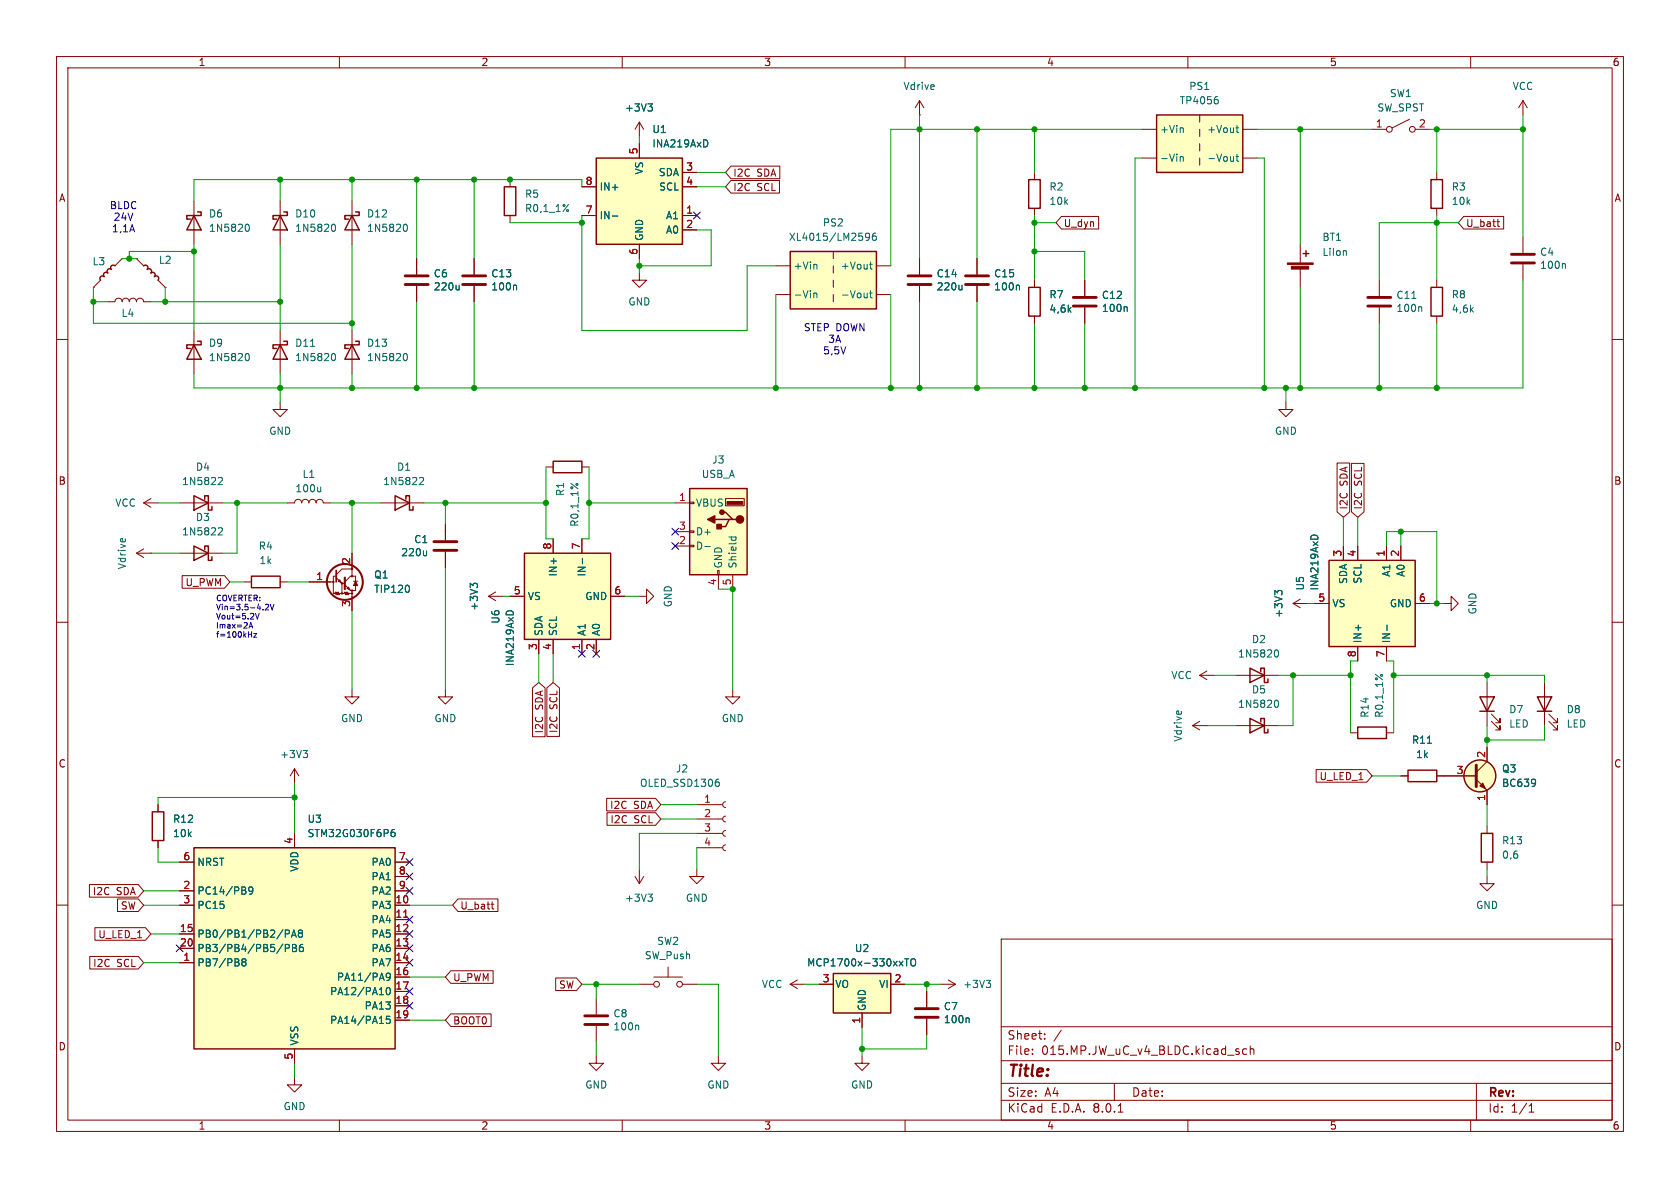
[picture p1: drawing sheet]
<svg xmlns="http://www.w3.org/2000/svg" width="297mm" height="210mm" viewBox="0 0 297 210" stroke-linecap="round" stroke-linejoin="round" font-family="sans-serif">
<g fill="none" stroke="#840000" stroke-width=".18">
<path d="M10 10h277v190h-277zM12 12h273v186h-273zM60 10v2M110 10v2M160 10v2M210 10v2M260 10v2M269.2 17.8l-.7 1.3M269.2 17.8v2.5M269.2 17.8l.8 1.3M242.6 22.9h2.5M249.2 21.1l-3.1 1.5"/>
<path d="M250.2 22.9h2.5M254 30.5v1.3M254 36.8v1.3M10 60h2M83.8 45.7v2.8M83.8 50.5v2.8M229.9 43.2v3.3M229.9 47.5v3.3M285 60h2M10 110h2M212.1 119.4l1.3 .7M212.1 119.4h2.5"/>
<path d="M213.4 118.6l-1.3 .8M218.4 119.4h7.7M285 110h2M255.3 137.2h5.7M261 137.8l1.9 1.9v2.5M262.9 132.1v2.5l-1.9 1.9M10 160h2M262.9 146.1v1.2M262.9 152.4v1.3M285 160h2M177 166h108v32h-108zM60 198v2"/>
<path d="M110 198v2M160 198v2M177 194.5h108M177 191.5h108M177 187.5h108M177 181.5h108M182.5 186.3v.1M182.5 185.5v.1M184.7 183.6v.1M184.7 182.8v.1M187.6 182.1l-1.3 2M197 191.5v3"/>
<path d="M197.7 196.6h.8M210 198v2M220.4 185.5l-.4-.1-.3 .3v.4l.1 .2h.6M221 185.5l.2-.1 .4 .1 .1 .9M221 184.9v1.5M260 198v2M261 191.5v6.5M270.3 196.6h.9M270.3 195.5l.4-.4v1.5"/>
<circle cx="245.6" cy="22.9" r=".51"/>
<circle cx="249.7" cy="22.9" r=".51"/>
</g>
<g fill="none" stroke="#840000" stroke-width=".25">
<path d="M253 31.8h2v5h-2zM230.4 44.8h1M230.9 44.3v1M221 118.1l2.5 1.3-2.5 1.3zM222.9 118.7v-.6h.6v2.6h.7v-.7M261.9 147.3h2v5.1h-2z"/>
<circle cx="261.6" cy="137.2" r="2.82"/>
</g>
<path d="M81.8 50.3h4.1M81.8 48.8h4.1M261 135.3v3.8" fill="none" stroke="#840000" stroke-width=".51"/>
<path d="M91.1 50.4l.2 .2v.7M225.5 114.9h.1a.68 .68 0 0 1 .4 .6 .68 .68 0 0 1-.4 .6h-.1M271.3 137.8l.1 .1a1.07 1.07 0 0 1-.1 1M271.5 138.3l-.2 .2" fill="none" stroke="#006464" stroke-width=".18"/>
<g fill="#840000" stroke="#840000" stroke-width=".18">
<path d="M227.6 46.5h4.6v.2h-4.6z"/>
<path d="M228.3 47.1h3v.5h-3z"/>
<path d="M261.6 138.9l.5-.5 .5 1z"/>
</g>
<circle cx="261.6" cy="137.2" r="2.82" fill="#ffffc2" stroke="#ffffc2" stroke-width=".18"/>
<path d="M204.5 20.3h15.2v10.2h-15.2z" fill="#ffffc2"/>
<path d="M181.9 31.8h2v5h-2zM204.5 20.3h15.2v10.2h-15.2zM20.3 47l-.3-.1h-.2l-.2 .4 .1 .3-.4-.1-.3 .2v.6l-.3-.2-.3 .2-.1 .3 .1 .3-.3-.1-.4 .2 .1 .5M34.3 61l1.3 2.5h-2.6zM34.9 60.3h.7v.7h-2.6v.6h.7M49.5 61l1.3 2.5h-2.5zM50.2 60.3h.6v.7h-2.5v.6h.6M240 128.5h5.1v2.1h-5.1zM248.9 136.1h5.1v2.1h-5.1z" fill="none" stroke="#840000" stroke-width=".25"/>
<g fill="none" stroke="#840000" stroke-width=".18">
<path d="M182.9 30.5v1.3M182.9 36.8v1.3M201.9 27.9h2.6M201.9 22.9h2.6M212.1 20.3v1.3M212.1 22.9v1.2M212.1 25.4v1.3M212.1 27.9v1.3M219.7 27.9h2.5M219.7 22.9h2.5M16.5 50.8h.1M17.8 49.5l-1.3 1.3"/>
<path d="M19 53.3h1.3a.64 .64 0 0 1 .7-.6 .64 .64 0 0 1 .6 .6 .64 .64 0 0 1 .6-.6 .64 .64 0 0 1 .7 .6 .64 .64 0 0 1 .6-.6 .64 .64 0 0 1 .6 .6 .64 .64 0 0 1 .7-.6 .64 .64 0 0 1 .6 .6h1.3M21.6 45.7h.1M21.6 45.7l-1.3 1.3M34.3 58.4v7.6M49.5 58.4v7.6M62.2 97.8v2.7M78.7 92.7v2.8M78.7 97.5v2.8M54.6 102.9h4.2M59.4 102.1l1.1 1h.5M59.4 101.9h-.5v3h.3l.1-.3 .1 .6 .2-.6 .1 .6 .1-.6 .1 .6 .2-.3h.4M59.4 101.6l1.1-1h1.7v1.3h-.2l-1 1"/>
<path d="M59.8 102.7l.3-.2 .2 .5zM60.5 103.1v1.8h.3l.2-.3 .1 .6 .1-.6 .1 .6 .2-.6 .1 .6 .1-.3h.5M61 103.4l1 1h.2v.5M61.3 104l.3-.2 .2 .5zM62.2 104.9v3.1M62.2 101.9h.7v.8M62.5 102.7h.7M62.9 103.5v.9h-.7M210.8 128.3l1.3 .7M210.8 128.3h2.6M212.1 127.5l-1.3 .8M213.4 128.3h.1"/>
<path d="M238.8 129.5h1.2M245.1 129.5h1.3M247.6 137.2h1.3M254 137.2h1.3M262.9 154.9v1.3h1.3l-1.3 1.3-1.3-1.3h1.3"/>
<circle cx="58.9" cy="102.9" r=".13"/>
<circle cx="60.5" cy="103.1" r=".13"/>
<circle cx="60.5" cy="104.9" r=".13"/>
<circle cx="62.2" cy="104.4" r=".13"/>
<circle cx="62.2" cy="100.6" r=".13"/>
<circle cx="62.2" cy="101.9" r=".13"/>
<circle cx="62.2" cy="104.9" r=".13"/>
</g>
<g fill="none" stroke="#006464" stroke-width=".18">
<path d="M215 17.1h.3M215.1 17.6l.3 .2v.3l-.3 .3M208.6 27.7v.8M208.6 27.8l.2-.1h.3l.1 .8M209 22.6l.2 .2v.6M218.5 27.7h.5M218.5 22.6h.5M218.7 22.2v1.1l.3 .1M218.7 27.2v1.1l.3 .2M43.5 62.6l.2-.1a.68 .68 0 0 1 .4 .6 .68 .68 0 0 1-.4 .7l-.2-.1M54.9 61.2h.7M58.8 62.6l.1-.1a.68 .68 0 0 1 .4 .6 .68 .68 0 0 1-.4 .7l-.1-.1"/>
<path d="M75.4 97.4v.8M75.4 98.1l-.2 .1M72.3 103.6l.1 .3-.1 .7M252.3 131.4h.8"/>
</g>
<path d="M76.7 97.3h4.1M76.7 95.8h4.1" fill="none" stroke="#840000" stroke-width=".51"/>
<path d="M59.4 100.8v2.1" fill="none" stroke="#840000" stroke-width=".3"/>
<path d="M61 102.1v2" fill="none" stroke="#840000" stroke-width=".38"/>
<path d="M62.9 102.7l.3 .8h-.7z" fill="#840000" stroke="#840000" stroke-width=".18"/>
<circle cx="61" cy="102.9" r="3.2" fill="none" stroke="#840000" stroke-width=".36"/>
<path d="M105.4 27.9h15.2v15.3h-15.2z" fill="#ffffc2"/>
<path d="M62.2 38.1l1.3 2.5h-2.5zM62.9 37.5h.6v.6h-2.5v.6h.6M105.4 27.9h15.2v15.3h-15.2zM181.9 50.8h2v5.1h-2zM261.6 123.2h2.6l-1.3 2.5zM261.6 125.7h2.6" fill="none" stroke="#840000" stroke-width=".25"/>
<g fill="none" stroke="#840000" stroke-width=".18">
<path d="M62.2 35.6v7.6M102.9 38.1h2.5M102.9 33h2.5M113 21.6v2.5M113 25.4v2.5M113 21.6l-.7 1.3M113 21.6l.8 1.3M120.6 38.1h2.6M120.6 30.5h2.6M120.6 33h2.6M113 43.2v2.5M120.6 40.6h2.6"/>
<path d="M182.9 49.5v1.3M182.9 55.9v1.3M191.8 49.5v2.8M191.8 54.4v2.8M227.3 71.1v1.3h1.3l-1.3 1.3-1.2-1.3h1.2M228.6 106.7l1.3 .7M228.6 106.7h2.5M229.9 105.9l-1.3 .8M262.9 120.7v7.6M263.7 127.5l1.5 1.5v-.7v.7h-.8M263.7 126.2l1.5 1.6v-.8v.8h-.8"/>
</g>
<path d="M114.5 18.4h.8l-.4 .4M115.1 18.8l.2 .3v.3l-.2 .2M71.5 39.7l.1-.1a.68 .68 0 0 1 .4 .7 .68 .68 0 0 1-.4 .6l-.1-.1M108.3 38.2h.9M124.9 24.8l.2 .5-.2 .6M199.1 54.2l.2 .2v.7M225.9 104.8l-.5-.4v.8M225.9 104.6l.2-.2h.3l.2 .2" fill="none" stroke="#006464" stroke-width=".18"/>
<path d="M189.7 54.1h4.1M189.7 52.6h4.1" fill="none" stroke="#840000" stroke-width=".51"/>
<path d="M234.9 99.1h15.3v15.2h-15.3z" fill="#ffffc2"/>
<g fill="none" stroke="#840000" stroke-width=".25">
<path d="M34.3 38.1l1.3 2.5h-2.6zM34.9 37.5h.7v.6h-2.6v.6h.7M49.5 38.1l1.3 2.5h-2.5zM50.2 37.5h.6v.6h-2.5v.6h.6M89.2 33h2v5.1h-2zM25.4 47l.5-.1 .3 .4-.2 .3 .3-.1 .4 .1 .1 .3-.1 .4M26.7 48.3l.5-.1 .2 .3-.1 .4 .3-.1 .3 .1 .2 .3-.2 .3M253 50.8h2v5.1h-2zM62.2 61l1.3 2.5h-2.5zM62.9 60.3h.6v.7h-2.5v.6h.6M34.3 96.5l2.5 1.3-2.5 1.3zM34.3 87.6l2.5 1.3-2.5 1.3z"/>
<path d="M36.2 97.2v-.7h.6v2.6h.7v-.7M36.2 88.3v-.7h.6v2.6h.7v-.7M234.9 99.1h15.3v15.2h-15.3zM44.4 101.9h5.1v2h-5.1zM221 127l2.5 1.3-2.5 1.2zM222.9 127.6v-.6h.6v2.5h.7v-.6M271.8 123.2h2.5l-1.3 2.5zM271.8 125.7h2.5"/>
</g>
<g fill="none" stroke="#840000" stroke-width=".18">
<path d="M34.3 35.6v7.6M49.5 35.6v7.6M90.2 31.8v1.2M90.2 38.1v1.3M24.1 45.7h.1M24.1 45.7l1.3 1.3M27.9 49.5l1.3 1.3M29.2 50.8h.1M62.2 58.4v7.6M73.7 45.7v2.8M73.7 50.5v2.8M113 48.3v1.2h1.3l-1.3 1.3-1.2-1.3h1.2"/>
<path d="M162.6 45.7v2.8M162.6 50.5v2.8M172.7 45.7v2.8M172.7 50.5v2.8M243.8 49.5v2.8M243.8 54.4v2.8M254 49.5v1.3M254 55.9v1.3M269.2 41.9v2.8M269.2 46.7v2.8M49.5 71.1v1.3h1.3l-1.3 1.3-1.2-1.3h1.2M24.1 97.8h2.6"/>
<path d="M24.1 97.8l1.3 .8M25.4 88.9l1.3 .8M25.4 88.9h2.5M25.4 97l-1.3 .8M26.7 97.8h.1M26.7 88.1l-1.3 .8M31.7 97.8h7.7M31.7 88.9h7.7M50.8 88.9h1.3a.64 .64 0 0 1 .6-.6 .64 .64 0 0 1 .6 .6 .64 .64 0 0 1 .7-.6 .64 .64 0 0 1 .6 .6 .64 .64 0 0 1 .6-.6 .64 .64 0 0 1 .7 .6 .64 .64 0 0 1 .6-.6 .64 .64 0 0 1 .6 .6h1.3M237.5 96.5v2.6M240 96.5v2.6M245.1 96.5v2.6"/>
<path d="M247.6 96.5v2.6M43.2 102.9h1.2M49.5 102.9h1.3M232.4 106.7h2.5M240 114.3v2.5M245.1 114.3v2.5M250.2 106.7h2.5M255.3 106.7h1.2v-1.3l1.3 1.3-1.3 1.3v-1.3M218.4 128.3h7.7M273 120.7v7.6M273.8 127.5l1.5 1.5v-.7v.7h-.7M273.8 126.2l1.5 1.6v-.8v.8h-.7"/>
<path d="M52.1 190.5v1.3h1.2l-1.2 1.2-1.3-1.2h1.3"/>
</g>
<g fill="none" stroke="#006464" stroke-width=".18">
<path d="M43.5 39.7l.2-.1a.68 .68 0 0 1 .4 .7 .68 .68 0 0 1-.4 .6l-.2-.1M58.8 39.7l.1-.1a.68 .68 0 0 1 .4 .7 .68 .68 0 0 1-.4 .6l-.1-.1M81.2 50.4v.9M81.2 51.1l-.2 .2M170.1 50.4v.9M170.1 51.1l-.2 .2M180 50.4l.2 .2v.7M249.6 52.8h.7M251.2 54.2l.1 .2v.7M276.6 46.6l.1 .2v.6M71.5 62.6l.1-.1a.68 .68 0 0 1 .4 .6 .68 .68 0 0 1-.4 .7l-.1-.1M38.8 93.3h.4l.1 .4-.8 .9h.8"/>
<path d="M38.8 84.4l.4 .1 .1 .3-.8 .9h.8M56.7 86.1v.8M56.7 86.8l-.2 .1M231.8 94.8l.5-.2 .6 .2M245.2 110.5v1M225.5 123.8h.1a.68 .68 0 0 1 .4 .6 .68 .68 0 0 1-.4 .6h-.1"/>
</g>
<path d="M71.6 50.3h4.1M71.6 48.8h4.1M160.5 50.3h4.1M160.5 48.8h4.1M170.7 50.3h4.1M170.7 48.8h4.1M241.8 54.1h4.1M241.8 52.6h4.1M267.2 46.5h4.1M267.2 45h4.1" fill="none" stroke="#840000" stroke-width=".51"/>
<path d="M139.7 44.5h15.2v10.1h-15.2z" fill="#ffffc2"/>
<path d="M139.7 44.5h15.2v10.1h-15.2z" fill="none" stroke="#840000" stroke-width=".25"/>
<path d="M162.6 17.8l-.8 1.3M162.6 17.8v2.5M162.6 17.8l.7 1.3M162.6 20.3h.1M137.2 52.1h2.5M137.2 47h2.5M147.3 44.5v1.2M147.3 47v1.3M147.3 49.5v1.3M147.3 52.1v1.2M154.9 52.1h2.6M154.9 47h2.6" fill="none" stroke="#840000" stroke-width=".18"/>
<path d="M143.9 51.8v.8M143.9 51.9l.2-.1 .3 .1v.7M144.2 46.7l.2 .2v.7M153.7 51.8h.5M153.7 46.7h.5M153.7 41.8l-.2 .2-.4-.1-.1-.1 .1-.5 .4-.1 .2 .1a.84 .84 0 0 1-.3 1.2h-.3M153.9 46.3v1.1l.3 .2M153.9 51.4v1.1l.3 .1M154.8 41.2l-.3 .1a.86 .86 0 0 0 0 1.2l.4-.1v-.5l-.2-.2-.4 .1-.1 .1" fill="none" stroke="#006464" stroke-width=".18"/>
<path d="M34.3 149.9h35.5v35.5h-35.5z" fill="#ffffc2"/>
<path d="M26.9 143.5h2.1v5.1h-2.1zM34.3 149.9h35.5v35.5h-35.5z" fill="none" stroke="#840000" stroke-width=".25"/>
<g fill="none" stroke="#840000" stroke-width=".18">
<path d="M52.1 135.9v2.5M52.1 135.9l-.8 1.3M52.1 135.9l.7 1.3M27.9 142.2v1.3M27.9 148.6v1.3M31.7 157.5h2.6M31.7 152.4h2.6M52.1 147.3v2.6M69.8 157.5h2.6M69.8 152.4h2.6M69.8 154.9h2.6M31.7 170.2h2.6"/>
<path d="M31.7 160h2.6M31.7 165.1h2.6M31.7 167.6h2.6M69.8 170.2h2.6M69.8 160h2.6M69.8 162.6h2.6M69.8 165.1h2.6M69.8 167.6h2.6M69.8 172.7h2.6M69.8 175.3h2.6M69.8 177.8h2.6M105.4 176.5v2.8"/>
<path d="M139.7 174h2.5M139.7 174l1.3 .8M141 173.2l-1.3 .8M163.8 175.3v2.8M166.4 174h2.5M167.6 173.2l1.3 .8M168.9 174l-1.3 .8M52.1 185.4v2.6M69.8 180.3h2.6M105.4 186.7v1.3h1.3l-1.3 1.2-1.3-1.2h1.3M105.4 181.4v2.8M127 186.7v1.3h1.3l-1.3 1.2-1.3-1.2h1.3"/>
<path d="M152.4 186.7v1.3h1.3l-1.3 1.2-1.3-1.2h1.3M163.8 180.1v2.8"/>
</g>
<g fill="none" stroke="#006464" stroke-width=".18">
<path d="M53.6 132.7h.8l-.5 .4M54.1 133.1l.3 .3v.3l-.3 .2M44.7 157.3l-.2 .3-.4-.1-.1-.2 .1-.4 .4-.1 .1 .1a.84 .84 0 0 1-.3 1.2h-.2M69.7 146.6l-.3 .1a.85 .85 0 0 0 0 1.2l.4-.1 .1-.4-.3-.3-.3 .1-.2 .2M43 170l-.2-.2 .2-.3h.2l.3 .2-.3 .3M43 170l-.2 .3v.3l.2 .2 .4-.1 .1-.2v-.2l-.3-.3M43 170h.2M50.4 165.1l.6-.1 .2-.2-.1-.3-.7-.1v1.3M50.4 167.6h.6l.2-.2-.1-.3-.7-.2v1.3M51.5 165.7l.5-1.3 .4 1.3M51.7 165.3h.6M51.7 166.9h.4l.3 .3-.3 .4 .3 .1v.3l-.2 .2h-.5z"/>
<path d="M51.7 167.6h.4M53 165l-.3-.3 .3-.3h.2l.3 .3-.3 .3M53 165l-.3 .2 .1 .4 .2 .1 .3-.1 .2-.2-.1-.3-.2-.1M53 165h.2M53.5 166.9l-.3 .1a.86 .86 0 0 0 0 1.2l.4-.1v-.4l-.2-.3-.4 .1-.1 .2M68.4 174.7l.2-.1a.68 .68 0 0 1 .4 .6 .68 .68 0 0 1-.4 .6l-.2-.1-.1-.3zM68.9 179.6h-.6v.7l.2-.2 .4 .1 .1 .2-.1 .4-.1 .1-.5-.1M69 172.6l-.2 .2h-.4l-.1-.2 .1-.5 .4-.1 .1 .2a.84 .84 0 0 1-.3 1.1h-.2M171.2 179.9l.1 .2v.7M174.3 173.3h.8l-.4 .5M174.9 173.8l.2 .2v.3l-.2 .3M112.7 181.2l.2 .2v.7"/>
</g>
<path d="M71.4 162.1h.7" fill="none" stroke="#a90000" stroke-width=".18"/>
<path d="M103.4 179.6h4M161.8 179.8h4.1M161.8 178.3h4.1M103.4 181.1h4" fill="none" stroke="#840000" stroke-width=".51"/>
<path d="M147.3 172.1h10.2v7h-10.2z" fill="#ffffc2"/>
<path d="M97.8 81.5h5.1v2.1h-5.1zM147.3 172.1h10.2v7h-10.2z" fill="none" stroke="#840000" stroke-width=".25"/>
<g fill="none" stroke="#840000" stroke-width=".18">
<path d="M96.5 82.6h1.3M102.9 82.6h1.2M113 105.4h1.3v1.3l1.3-1.3-1.3-1.3v1.3M129.5 121.9v1.3h1.3l-1.3 1.3-1.2-1.3h1.2M112.3 154.9l.7 1.3M113 153.7v2.5M113.8 154.9l-.8 1.3M123.2 153.7v1.2h1.3l-1.3 1.3-1.3-1.3h1.3M123.2 149.9h4.6M123.2 147.3h4.6M123.2 144.8h4.6M123.2 142.2h4.6"/>
<path d="M128.3 149.4l-.4 .1-.1 .4 .1 .3 .4 .2M128.3 146.8l-.4 .2-.1 .3 .1 .4 .4 .1M128.3 144.3l-.4 .1-.1 .4 .1 .3 .4 .2M128.3 141.7l-.4 .2-.1 .3 .1 .4 .4 .1M113 174h2.6M115.6 172.7h5M118.1 170.9v1.8M120.6 174h2.6M144.8 174h2.5M152.4 179.1v2.5M157.5 174h2.5"/>
<circle cx="116.1" cy="174" r=".51"/>
<circle cx="120.1" cy="174" r=".51"/>
</g>
<path d="M126.8 137.7h.3M126.9 138.2l.3 .3v.3l-.3 .2M114.5 158.1h.8l-.4 .4M115.1 158.5l.2 .3v.3l-.2 .2M159.9 169.5h.8M160.3 169.5v1.3M161.2 169.5h.1a.43 .43 0 0 1 .6 .4v.4a.42 .42 0 0 1-.5 .5 .42 .42 0 0 1-.4-.5v-.4z" fill="none" stroke="#006464" stroke-width=".18"/>
<path d="M121.9 86.4h10.2v15.2h-10.2z" fill="#ffffc2"/>
<path d="M121.9 86.4h10.2v15.2h-10.2zM126.4 91.8h2.5M127.6 90.6h.7l1.2 1.2h.7M129.5 91.8h-.6l-.6 1.3h-1.3" fill="none" stroke="#840000" stroke-width=".25"/>
<g fill="#840000" stroke="#840000" stroke-width=".25">
<path d="M125.1 91.8l1.3-.6v1.3z"/>
<path d="M126.7 92.7h.8v.8h-.8z"/>
<circle cx="130.8" cy="91.8" r=".63"/>
<circle cx="127.6" cy="90.6" r=".38"/>
</g>
<path d="M128.5 88.6h2.8v.6h-2.8z" fill="#840000" stroke="#840000" stroke-width=".18"/>
<path d="M119.4 88.9h2.5M119.4 96.5h2.5M119.4 94h2.5M121.9 96.4h.8v.2h-.8zM121.9 93.9h.8v.2h-.8zM121.9 88.8h.8v.2h-.8zM128.3 88.1h3.3v1.3h-3.3zM126.9 100.8h.2v.8h-.2zM127 101.6v2.5M129.5 101.6v2.5" fill="none" stroke="#840000" stroke-width=".18"/>
<path d="M124.6 96.6h1M128.8 94.9h1.3M129.3 94.9v.4M130.1 94.9v.4" fill="none" stroke="#006464" stroke-width=".18"/>
<path d="M92.7 97.8h15.2v15.2h-15.2z" fill="#ffffc2"/>
<path d="M69.8 87.6l2.6 1.3-2.6 1.3zM71.8 88.3v-.7h.6v2.6h.6v-.7M92.7 97.8h15.2v15.2h-15.2z" fill="none" stroke="#840000" stroke-width=".25"/>
<g fill="none" stroke="#840000" stroke-width=".18">
<path d="M102.9 38.1h2.5M102.9 33h2.5M113 25.4v2.5M120.6 38.1h2.6M120.6 30.5h2.6M120.6 33h2.6M129.2 29.4h8.7v2.2h-8.7l-.9-1.1zM129.2 31.9h8.6v2.2h-8.6l-.9-1.1zM187.6 38.3h6.6v2.2h-6.6l-.9-1.1zM258.8 38.3h7v2.2h-7l-1-1.1zM264.6 39.2h.5M264.9 40h.2"/>
<path d="M73.7 45.7v2.8M73.7 50.5v2.8M83.8 45.7v2.8M83.8 50.5v2.8M113 43.2v2.5M120.6 40.6h2.6M162.6 45.7v2.8M162.6 50.5v2.8M172.7 45.7v2.8M172.7 50.5v2.8M182.9 49.5v1.3M182.9 55.9v1.3"/>
<path d="M191.8 49.5v2.8M191.8 54.4v2.8M62.2 97.8v2.7M67.3 88.9h7.6M78.7 92.7v2.8M78.7 97.5v2.8M97.8 95.3v2.5M102.9 95.3v2.5M236.4 81.9h2.2v8.6l-1.1 .9-1.1-.9zM237.5 96.5v2.6M238.9 81.9h2.2v8.6l-1.1 .9-1.1-.9zM240 96.5v2.6"/>
<path d="M245.1 96.5v2.6M247.6 96.5v2.6M32.2 101.8h7.5l.9 1.1-.9 1.1h-7.5zM54.6 102.9h3.8M62.2 105.4v2.6M86.4 105.4h2.5M86.4 105.4l1.2 .8M87.6 104.6l-1.2 .8M90.2 105.4h2.5M95.2 113v2.6M97.8 113v2.6M102.9 113v2.6"/>
<path d="M105.4 113v2.6M107.9 105.4h2.6M232.4 106.7h2.5M240 114.3v2.5M245.1 114.3v2.5M250.2 106.7h2.5M62.2 121.9v1.3h1.3l-1.3 1.3-1.2-1.3h1.2M78.7 121.9v1.3h1.3l-1.3 1.3-1.2-1.3h1.2M94.1 121.6l1.1-.9 1.2 .9v8.6h-2.3zM96.7 121.6l1.1-.9 1.1 .9v8.6h-2.2zM232.7 136h8.9l1 1.2-1 1.1h-8.9zM247.6 137.2h1.3"/>
<path d="M254 137.2h7M262.9 132.1v2.5M262.9 139.7v2.5M15.8 156.4h8.6l1 1.1-1 1.1h-8.6zM20.8 158.9h3.6l1 1.1-1 1.1h-3.6zM27.9 142.2v1.3M27.9 148.6v1.3M31.7 157.5h2.6M31.7 152.4h2.6M52.1 147.3v2.6M69.8 157.5h2.6M69.8 152.4h2.6"/>
<path d="M69.8 154.9h2.6M81 158.9h7v2.2h-7l-1-1.1zM86.8 159.8h.5M107.3 141.1h8.6l.9 1.1-.9 1.2h-8.6zM107.3 143.7h8.6l.9 1.1-.9 1.1h-8.6zM15.9 169.1h8.5l1 1.1-1 1.1h-8.5zM16.8 164h8.9l1 1.1-1 1.1h-8.9zM31.7 170.2h2.6M31.7 160h2.6M31.7 165.1h2.6M31.7 167.6h2.6M69.8 170.2h2.6"/>
<path d="M69.8 160h2.6M69.8 162.6h2.6M69.8 165.1h2.6M69.8 167.6h2.6M69.8 172.7h2.6M69.8 175.3h2.6M69.8 177.8h2.6M79.7 179.2h7.1v2.3h-7.1l-1-1.2zM79.7 171.6h7.5v2.2h-7.5l-1-1.1zM87.1 160.6l.2 .1M98.2 172.9h3.7l1 1.1-1 1.1h-3.7zM144.8 174h2.5"/>
<path d="M152.4 179.1v2.5M157.5 174h2.5M163.8 175.3v2.8M52.1 185.4v2.6M69.8 180.3h2.6M163.8 180.1v2.8"/>
</g>
<g fill="none" stroke="#006464" stroke-width=".18">
<path d="M114.5 18.4h.8l-.4 .4M115.1 18.8l.2 .3v.3l-.2 .2M108.3 38.2h.9M124.9 24.8l.2 .5-.2 .6M81.2 50.4v.9M81.2 51.1l-.2 .2M91.1 50.4l.2 .2v.7M170.1 50.4v.9M170.1 51.1l-.2 .2M180 50.4l.2 .2v.7M199.1 54.2l.2 .2v.7M74.3 84.4l.5 .1 .1 .3-.8 .9h.8"/>
<path d="M75.4 97.4v.8M75.4 98.1l-.2 .1M103 98.7v1M231.8 94.8l.5-.2 .6 .2M72.3 103.6l.1 .3-.1 .7M83.6 103.5l-.5-.4v.8M83.6 103.4l.3-.3h.3l.2 .3M89.5 108.2l.5-.2 .7 .2M225.9 104.8l-.5-.4v.8M225.9 104.6l.2-.2h.3l.2 .2M245.2 110.5v1M252.3 131.4h.8"/>
<path d="M271.3 137.8l.1 .1a1.07 1.07 0 0 1-.1 1M271.5 138.3l-.2 .2M44.7 157.3l-.2 .3-.4-.1-.1-.2 .1-.4 .4-.1 .1 .1a.84 .84 0 0 1-.3 1.2h-.2M69.7 146.6l-.3 .1a.85 .85 0 0 0 0 1.2l.4-.1 .1-.4-.3-.3-.3 .1-.2 .2M43 170l-.2-.2 .2-.3h.2l.3 .2-.3 .3M43 170l-.2 .3v.3l.2 .2 .4-.1 .1-.2v-.2l-.3-.3M43 170h.2M50.4 165.1l.6-.1 .2-.2-.1-.3-.7-.1v1.3M50.4 167.6h.6l.2-.2-.1-.3-.7-.2v1.3M51.5 165.7l.5-1.3 .4 1.3M51.7 165.3h.6M51.7 166.9h.4l.3 .3-.3 .4 .3 .1v.3l-.2 .2h-.5z"/>
<path d="M51.7 167.6h.4M53 165l-.3-.3 .3-.3h.2l.3 .3-.3 .3M53 165l-.3 .2 .1 .4 .2 .1 .3-.1 .2-.2-.1-.3-.2-.1M53 165h.2M53.5 166.9l-.3 .1a.86 .86 0 0 0 0 1.2l.4-.1v-.4l-.2-.3-.4 .1-.1 .2M68.4 174.7l.2-.1a.68 .68 0 0 1 .4 .6 .68 .68 0 0 1-.4 .6l-.2-.1-.1-.3zM68.9 179.6h-.6v.7l.2-.2 .4 .1 .1 .2-.1 .4-.1 .1-.5-.1M69 172.6l-.2 .2h-.4l-.1-.2 .1-.5 .4-.1 .1 .2a.84 .84 0 0 1-.3 1.1h-.2M159.9 169.5h.8M160.3 169.5v1.3M161.2 169.5h.1a.43 .43 0 0 1 .6 .4v.4a.42 .42 0 0 1-.5 .5 .42 .42 0 0 1-.4-.5v-.4zM171.2 179.9l.1 .2v.7"/>
</g>
<path d="M43.9 112.1h.6M44 111l.3-1 .4 1M44.1 110.8h.5M44.5 111.6v1M44.9 112h.5l-.5 .6h.5M45.2 108.4l.3 1 .3-1M46.9 106.9l.4-.1 .2 .3-.6 .7h.6M47.8 106.8l.3 1 .3-1" fill="none" stroke="#0000c2" stroke-width=".18"/>
<g fill="none" stroke="#009600" stroke-width=".18">
<path d="M49.5 31.8v3.8M62.2 31.8v3.8M73.7 31.8v13.9M83.8 31.8v13.9M90.2 39.4h12.7M102.9 33v-1.2h-68.6v3.8M102.9 38.1v20.3h29.2v-11.4h5.1M113 24.1v1.3M123.2 30.5h5.1M123.2 33h5.1M162.6 20.3v25.4M172.7 22.9v22.8"/>
<path d="M182.9 39.4h3.8M182.9 22.9v7.6M182.9 38.1v11.4M201.9 27.9h-1.2v40.7M201.9 22.9h-44.4v24.1M222.2 27.9h1.3v40.7M222.2 22.9h20.4M229.9 22.9v20.3M252.7 22.9h16.5M254 22.9v7.6M254 38.1v11.4M257.8 39.4h-14v10.1"/>
<path d="M269.2 20.3v21.6M16.5 50.8v6.4h45.7M16.5 53.3h2.5M21.6 45.7h2.5M26.7 53.3h22.8M29.2 50.8v2.5M34.3 43.2v15.2M34.3 44.5h-11.4v1.2M49.5 43.2v15.2M62.2 43.2v15.2M73.7 53.3v15.3M83.8 53.3v15.3"/>
<path d="M113 45.7v2.6M123.2 40.6h2.5v6.4h-12.7M137.2 52.1v16.5M157.5 52.1v16.5M162.6 53.3v15.3M172.7 53.3v15.3M182.9 44.5h8.9v5M182.9 57.2v11.4M191.8 57.2v11.4M229.9 50.8v17.8M243.8 57.2v11.4M254 57.2v11.4"/>
<path d="M269.2 49.5v19.1h-234.9v-2.6M49.5 66v5.1M62.2 66v2.6M227.3 68.6v2.5M26.7 97.8h5M27.9 88.9h3.8M39.4 88.9h11.4M41.9 88.9v8.9h-2.5M58.4 88.9h8.9M62.2 88.9v8.9M74.9 88.9h21.6M78.7 88.9v3.8"/>
<path d="M96.5 82.6v12.7h1.3M104.1 82.6v12.7h-1.2M104.1 88.9h15.3M237.5 91.4v5.1M240 91.4v5.1M245.1 96.5v-2.5h8.9v12.7M247.6 94v2.5M40.6 102.9h2.6M50.8 102.9h3.8M62.2 108v13.9M78.7 100.3v21.6M88.9 105.4h1.3"/>
<path d="M95.2 115.6v5.1M97.8 115.6v5.1M110.5 105.4h2.5M127 104.1h2.5v17.8M214.6 119.4h3.8M226.1 119.4h12.7M228.6 119.4v8.9h-2.5M231.1 106.7h1.3M240 116.8h-1.2v12.7M245.1 116.8h1.3v12.7M246.4 119.4h26.6v1.3M252.7 106.7h2.6"/>
<path d="M262.9 119.4v1.3M52.1 138.4v8.9M213.4 128.3h5M242.6 137.2h5M262.9 128.3v3.8M273 128.3v2.5h-10.1M25.4 157.5h6.3M27.9 149.9v2.5h3.8M52.1 141h-24.2v1.2M116.8 142.2h6.4M116.8 144.8h6.4M123.2 147.3h-10.2v6.4"/>
<path d="M123.2 149.9v3.8M262.9 142.2v3.9M262.9 153.7v1.2M25.4 160h6.3M25.4 170.2h6.3M26.7 165.1h5M72.4 172.7h6.3M72.4 160h7.6M102.9 174h10.1M105.4 174v2.5M123.2 174h3.8v12.7M142.2 174h2.6"/>
<path d="M160 174h6.4M163.8 174v1.3M52.1 188v2.5M72.4 180.3h6.3M105.4 184.2v2.5M152.4 181.6v5.1M163.8 182.9v2.5h-11.4"/>
</g>
<g fill="none" stroke="#000084" stroke-width=".18">
<path d="M122.6 37.5l1.2 1.2M123.8 37.5l-1.2 1.2M118.8 95.9l1.2 1.2M118.8 93.4l1.2 1.2M120 95.9l-1.2 1.2M120 93.4l-1.2 1.2M102.3 115l1.2 1.2M103.5 115l-1.2 1.2M104.8 115l1.2 1.2M106 115l-1.2 1.2M71.8 151.8l1.2 1.2M71.8 156.9l1.2 1.2"/>
<path d="M71.8 154.3l1.2 1.2M73 151.8l-1.2 1.2M73 156.9l-1.2 1.2M73 154.3l-1.2 1.2M31.1 167l1.3 1.2M32.4 167l-1.3 1.2M71.8 162l1.2 1.2M71.8 167l1.2 1.2M71.8 164.5l1.2 1.2M71.8 174.7l1.2 1.2M71.8 177.2l1.2 1.2M71.8 169.6l1.2 1.2"/>
<path d="M73 162l-1.2 1.2M73 167l-1.2 1.2M73 164.5l-1.2 1.2M73 174.7l-1.2 1.2M73 177.2l-1.2 1.2M73 169.6l-1.2 1.2"/>
</g>
<path d="M71.4 162.1h.7" fill="none" stroke="#a90000" stroke-width=".18"/>
<g fill="#009600" stroke="#009600" stroke-width=".18">
<circle cx="229.9" cy="22.9" r=".46"/>
<circle cx="182.9" cy="22.9" r=".46"/>
<circle cx="182.9" cy="39.4" r=".46"/>
<circle cx="200.7" cy="68.6" r=".46"/>
<circle cx="191.8" cy="68.6" r=".46"/>
<circle cx="182.9" cy="44.5" r=".46"/>
<circle cx="227.3" cy="68.6" r=".46"/>
<circle cx="223.5" cy="68.6" r=".46"/>
<circle cx="182.9" cy="68.6" r=".46"/>
<circle cx="229.9" cy="68.6" r=".46"/>
<circle cx="243.8" cy="68.6" r=".46"/>
<circle cx="254" cy="68.6" r=".46"/>
<circle cx="254" cy="39.4" r=".46"/>
<circle cx="254" cy="22.9" r=".46"/>
<circle cx="269.2" cy="22.9" r=".46"/>
<circle cx="246.4" cy="119.4" r=".46"/>
<circle cx="262.9" cy="130.8" r=".46"/>
<circle cx="262.9" cy="119.4" r=".46"/>
<circle cx="238.8" cy="119.4" r=".46"/>
<circle cx="228.6" cy="119.4" r=".46"/>
<circle cx="254" cy="106.7" r=".46"/>
<circle cx="247.6" cy="94" r=".46"/>
<circle cx="34.3" cy="44.5" r=".46"/>
<circle cx="22.9" cy="45.7" r=".46"/>
<circle cx="29.2" cy="53.3" r=".46"/>
<circle cx="16.5" cy="53.3" r=".46"/>
<circle cx="49.5" cy="53.3" r=".46"/>
<circle cx="62.2" cy="57.2" r=".46"/>
<circle cx="49.5" cy="31.8" r=".46"/>
<circle cx="62.2" cy="31.8" r=".46"/>
<circle cx="62.2" cy="68.6" r=".46"/>
<circle cx="49.5" cy="68.6" r=".46"/>
<circle cx="73.7" cy="68.6" r=".46"/>
<circle cx="102.9" cy="39.4" r=".46"/>
<circle cx="113" cy="47" r=".46"/>
<circle cx="90.2" cy="31.8" r=".46"/>
<circle cx="83.8" cy="31.8" r=".46"/>
<circle cx="73.7" cy="31.8" r=".46"/>
<circle cx="162.6" cy="22.9" r=".46"/>
<circle cx="162.6" cy="68.6" r=".46"/>
<circle cx="172.7" cy="68.6" r=".46"/>
<circle cx="137.2" cy="68.6" r=".46"/>
<circle cx="157.5" cy="68.6" r=".46"/>
<circle cx="172.7" cy="22.9" r=".46"/>
<circle cx="52.1" cy="141" r=".46"/>
<circle cx="105.4" cy="174" r=".46"/>
<circle cx="152.4" cy="185.4" r=".46"/>
<circle cx="163.8" cy="174" r=".46"/>
<circle cx="129.5" cy="104.1" r=".46"/>
<circle cx="96.5" cy="88.9" r=".46"/>
<circle cx="104.1" cy="88.9" r=".46"/>
<circle cx="83.8" cy="68.6" r=".46"/>
<circle cx="78.7" cy="88.9" r=".46"/>
<circle cx="62.2" cy="88.9" r=".46"/>
<circle cx="41.9" cy="88.9" r=".46"/>
</g>
<text font-size="2.8" fill="#840000" x="178" y="190.9">Title:</text>
<g font-size="2.1" fill="#840000">
<text x="178" y="184">Sheet:</text>
<text x="178" y="186.7">File:</text>
<text x="184.1" y="186.7">015.MP.JW_uC_v4_BLDC.kicad_sch</text>
<text x="178" y="196.9">KiCad</text>
<text x="178" y="194.1">Size:</text>
<text x="184.7" y="194.1">A4</text>
<text x="185.7" y="196.9">E.D.A.</text>
<text x="193.3" y="196.9">8.0.1</text>
<text x="200" y="194.1">Date:</text>
<text x="263" y="194.3">Rev:</text>
<text x="263" y="196.9">Id:</text>
<text x="267.1" y="196.9">1/1</text>
</g>
<g font-size="1.8" fill="#840000">
<text x="35" y="11.9">1</text>
<text x="85" y="11.9">2</text>
<text x="135" y="11.9">3</text>
<text x="185" y="11.9">4</text>
<text x="235" y="11.9">5</text>
<text x="285" y="11.9">6</text>
<text x="10.3" y="35.9">A</text>
<text x="129.5" y="31.4">I2C</text>
<text x="129.5" y="34">I2C</text>
<text x="133.8" y="31.4">SDA</text>
<text x="133.8" y="34">SCL</text>
<text x="285.3" y="35.9">A</text>
<text x="188" y="40.3">U_dyn</text>
<text x="259.1" y="40.3">U_batt</text>
<text x="10.3" y="85.9">B</text>
<text x="238.4" y="85.9" transform="rotate(-90 238.4 85.9)">SDA</text>
<text x="241" y="85.9" transform="rotate(-90 241 85.9)">SCL</text>
<text x="285.3" y="85.9">B</text>
<text x="238.4" y="90.2" transform="rotate(-90 238.4 90.2)">I2C</text>
<text x="241" y="90.2" transform="rotate(-90 241 90.2)">I2C</text>
<text x="32.7" y="103.8">U_PWM</text>
<text x="96.2" y="125.5" transform="rotate(-90 96.2 125.5)">SDA</text>
<text x="98.7" y="125.4" transform="rotate(-90 98.7 125.4)">SCL</text>
<text x="96.2" y="129.7" transform="rotate(-90 96.2 129.7)">I2C</text>
<text x="98.7" y="129.7" transform="rotate(-90 98.7 129.7)">I2C</text>
<text x="10.3" y="135.9">C</text>
<text x="285.3" y="135.9">C</text>
<text x="107.7" y="143.2">I2C</text>
<text x="112" y="143.2">SDA</text>
<text x="233.2" y="138.1">U_LED_1</text>
<text x="107.8" y="145.7">I2C</text>
<text x="112.1" y="145.7">SCL</text>
<text x="16.3" y="158.4">I2C</text>
<text x="20.6" y="158.4">SDA</text>
<text x="21.3" y="161">SW</text>
<text x="81.3" y="161">U_batt</text>
<text x="17.3" y="166.1">U_LED_1</text>
<text x="16.4" y="171.1">I2C</text>
<text x="20.6" y="171.1">SCL</text>
<text x="80" y="173.7">U_PWM</text>
<text x="98.7" y="174.9">SW</text>
<text x="10.3" y="185.9">D</text>
<text x="80" y="181.3">BOOT0</text>
<text x="285.3" y="185.9">D</text>
<text x="35" y="199.9">1</text>
<text x="85" y="199.9">2</text>
<text x="135" y="199.9">3</text>
<text x="185" y="199.9">4</text>
<text x="235" y="199.9">5</text>
<text x="285" y="199.9">6</text>
</g>
<g font-size="1.8" fill="#006464">
<text x="159.6" y="16.1">Vdrive</text>
<text x="210.1" y="16.1">PS1</text>
<text x="245.6" y="17.4">SW1</text>
<text x="267.3" y="16.1">VCC</text>
<text x="110.4" y="19.9">+3V3</text>
<text x="115.2" y="23.7">U1</text>
<text x="205" y="23.7">+Vin</text>
<text x="208.5" y="18.6">TP4056</text>
<text x="213.3" y="23.7">+Vout</text>
<text x="243.4" y="19.9">SW_SPST</text>
<text x="115.2" y="26.3">INA219AxD</text>
<text x="205" y="28.8">-Vin</text>
<text x="213.3" y="28.8">-Vout</text>
<text x="92.7" y="35.2">R5</text>
<text x="105.9" y="33.9">IN+</text>
<text x="113.9" y="30.9" transform="rotate(-90 113.9 30.9)">VS</text>
<text x="116.4" y="31.3">SDA</text>
<text x="116.4" y="33.9">SCL</text>
<text x="185.4" y="33.9">R2</text>
<text x="256.6" y="33.9">R3</text>
<text x="36.8" y="38.6">D6</text>
<text x="36.8" y="41.2">1N5820</text>
<text x="52.1" y="38.6">D10</text>
<text x="52.1" y="41.2">1N5820</text>
<text x="64.8" y="38.6">D12</text>
<text x="64.8" y="41.2">1N5820</text>
<text x="92.7" y="37.7">R0,1_1%</text>
<text x="105.9" y="39">IN-</text>
<text x="117.6" y="39">A1</text>
<text x="117.6" y="41.5">A0</text>
<text x="145.4" y="40.2">PS2</text>
<text x="185.4" y="36.4">10k</text>
<text x="256.6" y="36.4">10k</text>
<text x="16.3" y="47.1">L3</text>
<text x="28" y="46.8">L2</text>
<text x="113.9" y="42.7" transform="rotate(-90 113.9 42.7)">GND</text>
<text x="139.4" y="42.8">XL4015/LM2596</text>
<text x="140.2" y="47.9">+Vin</text>
<text x="148.5" y="47.9">+Vout</text>
<text x="233.7" y="42.8">BT1</text>
<text x="233.7" y="45.4">LiIon</text>
<text x="272.2" y="45.4">C4</text>
<text x="272.2" y="47.7">100n</text>
<text x="76.6" y="49.2">C6</text>
<text x="76.6" y="51.5">220u</text>
<text x="86.8" y="51.5">100n</text>
<text x="86.8" y="49.2">C13</text>
<text x="140.2" y="52.9">-Vin</text>
<text x="148.5" y="52.9">-Vout</text>
<text x="165.5" y="51.5">220u</text>
<text x="165.5" y="49.2">C14</text>
<text x="175.7" y="51.5">100n</text>
<text x="175.7" y="49.2">C15</text>
<text x="185.4" y="52.9">R7</text>
<text x="194.7" y="53">C12</text>
<text x="246.8" y="53">C11</text>
<text x="256.6" y="52.9">R8</text>
<text x="21.4" y="56.2">L4</text>
<text x="111" y="54.2">GND</text>
<text x="185.4" y="55.5">4,6k</text>
<text x="194.7" y="55.3">100n</text>
<text x="246.8" y="55.3">100n</text>
<text x="256.6" y="55.5">4,6k</text>
<text x="36.8" y="61.5">D9</text>
<text x="36.8" y="64">1N5820</text>
<text x="52.1" y="61.5">D11</text>
<text x="52.1" y="64">1N5820</text>
<text x="64.8" y="61.5">D13</text>
<text x="64.8" y="64">1N5820</text>
<text x="47.5" y="77.1">GND</text>
<text x="225.3" y="77.1">GND</text>
<text x="34.5" y="83.4">D4</text>
<text x="70.1" y="83.4">D1</text>
<text x="125.8" y="82.1">J3</text>
<text x="20.3" y="89.8">VCC</text>
<text x="32.1" y="86">1N5822</text>
<text x="52.1" y="87.2">100u</text>
<text x="53.4" y="84.7">L1</text>
<text x="67.6" y="86">1N5822</text>
<text x="99.9" y="87.8" transform="rotate(-90 99.9 87.8)">R1</text>
<text x="122.9" y="89.8">VBUS</text>
<text x="124" y="84.7">USB_A</text>
<text x="32.1" y="94.8">1N5822</text>
<text x="34.5" y="92.3">D3</text>
<text x="102.5" y="93.2" transform="rotate(-90 102.5 93.2)">R0,1_1%</text>
<text x="122.9" y="94.8">D+</text>
<text x="22.5" y="100.7" transform="rotate(-90 22.5 100.7)">Vdrive</text>
<text x="45.6" y="97.4">R4</text>
<text x="45.8" y="99.9">1k</text>
<text x="70.8" y="98.5">220u</text>
<text x="73.1" y="96.2">C1</text>
<text x="122.9" y="97.4">D-</text>
<text x="127.9" y="100.6" transform="rotate(-90 127.9 100.6)">GND</text>
<text x="130.4" y="100.6" transform="rotate(-90 130.4 100.6)">Shield</text>
<text x="66" y="105">TIP120</text>
<text x="66" y="102.5">Q1</text>
<text x="93.2" y="106.3">VS</text>
<text x="98.7" y="102" transform="rotate(-90 98.7 102)">IN+</text>
<text x="103.4" y="106.3">GND</text>
<text x="103.7" y="102" transform="rotate(-90 103.7 102)">IN-</text>
<text x="119" y="107.4" transform="rotate(-90 119 107.4)">GND</text>
<text x="230.7" y="104.5" transform="rotate(-90 230.7 104.5)">U5</text>
<text x="233.3" y="104.5" transform="rotate(-90 233.3 104.5)">INA219AxD</text>
<text x="235.5" y="107.5">VS</text>
<text x="238.4" y="103.3" transform="rotate(-90 238.4 103.3)">SDA</text>
<text x="240.9" y="103.3" transform="rotate(-90 240.9 103.3)">SCL</text>
<text x="245.6" y="107.5">GND</text>
<text x="246" y="102.1" transform="rotate(-90 246 102.1)">A1</text>
<text x="248.5" y="102.1" transform="rotate(-90 248.5 102.1)">A0</text>
<text x="84.7" y="108.1" transform="rotate(-90 84.7 108.1)">+3V3</text>
<text x="88.5" y="110.4" transform="rotate(-90 88.5 110.4)">U6</text>
<text x="96.1" y="112.5" transform="rotate(-90 96.1 112.5)">SDA</text>
<text x="98.7" y="112.5" transform="rotate(-90 98.7 112.5)">SCL</text>
<text x="103.7" y="112.5" transform="rotate(-90 103.7 112.5)">A1</text>
<text x="106.3" y="112.5" transform="rotate(-90 106.3 112.5)">A0</text>
<text x="221.2" y="113.9">D2</text>
<text x="226.9" y="109.3" transform="rotate(-90 226.9 109.3)">+3V3</text>
<text x="240.9" y="113.8" transform="rotate(-90 240.9 113.8)">IN+</text>
<text x="246" y="113.8" transform="rotate(-90 246 113.8)">IN-</text>
<text x="261.2" y="108.7" transform="rotate(-90 261.2 108.7)">GND</text>
<text x="91" y="117.9" transform="rotate(-90 91 117.9)">INA219AxD</text>
<text x="218.8" y="116.4">1N5820</text>
<text x="207" y="120.2">VCC</text>
<text x="218.8" y="125.3">1N5820</text>
<text x="221.2" y="122.8">D5</text>
<text x="60.2" y="127.9">GND</text>
<text x="76.7" y="127.9">GND</text>
<text x="127.5" y="127.9">GND</text>
<text x="209.1" y="131.2" transform="rotate(-90 209.1 131.2)">Vdrive</text>
<text x="242.2" y="127" transform="rotate(-90 242.2 127)">R14</text>
<text x="244.7" y="127" transform="rotate(-90 244.7 127)">R0,1_1%</text>
<text x="249.5" y="131.7">R11</text>
<text x="266.7" y="126.3">D7</text>
<text x="266.7" y="128.8">LED</text>
<text x="276.9" y="126.3">D8</text>
<text x="276.9" y="128.8">LED</text>
<text x="49.4" y="134.2">+3V3</text>
<text x="119.4" y="136.8">J2</text>
<text x="250.2" y="134.2">1k</text>
<text x="265.4" y="136.8">Q3</text>
<text x="113" y="139.3">OLED_SSD1306</text>
<text x="265.4" y="139.3">BC639</text>
<text x="30.5" y="148.2">10k</text>
<text x="30.5" y="145.6">R12</text>
<text x="54.3" y="145.6">U3</text>
<text x="54.3" y="148.2">STM32G030F6P6</text>
<text x="265.4" y="149.5">R13</text>
<text x="34.8" y="153.3">NRST</text>
<text x="52.9" y="154.2" transform="rotate(-90 52.9 154.2)">VDD</text>
<text x="65.6" y="153.3">PA0</text>
<text x="65.6" y="155.8">PA1</text>
<text x="265.4" y="152">0,6</text>
<text x="34.8" y="158.3">PC14/PB9</text>
<text x="34.8" y="160.9">PC15</text>
<text x="65.6" y="160.9">PA3</text>
<text x="65.6" y="158.3">PA2</text>
<text x="110.4" y="159.6">+3V3</text>
<text x="121.2" y="159.6">GND</text>
<text x="260.9" y="160.9">GND</text>
<text x="34.8" y="166">PB0/PB1/PB2/PA8</text>
<text x="65.6" y="163.4">PA4</text>
<text x="65.6" y="166">PA5</text>
<text x="116.1" y="167.2">SW2</text>
<text x="34.8" y="171">PB7/PB8</text>
<text x="34.8" y="168.5">PB3/PB4/PB5/PB6</text>
<text x="59.5" y="173.6">PA11/PA9</text>
<text x="65.6" y="168.5">PA6</text>
<text x="65.6" y="171">PA7</text>
<text x="113.9" y="169.8">SW_Push</text>
<text x="142.6" y="171">MCP1700x-330xxTO</text>
<text x="151" y="168.5">U2</text>
<text x="58.3" y="176.1">PA12/PA10</text>
<text x="64.4" y="178.7">PA13</text>
<text x="134.6" y="174.9">VCC</text>
<text x="147.6" y="174.9">VO</text>
<text x="153.3" y="178.8" transform="rotate(-90 153.3 178.8)">GND</text>
<text x="155.3" y="174.9">VI</text>
<text x="166.8" y="178.8">C7</text>
<text x="170.2" y="174.9">+3V3</text>
<text x="52.9" y="184.9" transform="rotate(-90 52.9 184.9)">VSS</text>
<text x="58.3" y="181.2">PA14/PA15</text>
<text x="108.3" y="180">C8</text>
<text x="108.3" y="182.3">100n</text>
<text x="166.8" y="181.1">100n</text>
<text x="50" y="196.4">GND</text>
<text x="103.4" y="192.6">GND</text>
<text x="125" y="192.6">GND</text>
<text x="150.4" y="192.6">GND</text>
</g>
<g font-size="1.8" fill="#a90000">
<text x="243.1" y="22.6">1</text>
<text x="250.8" y="22.6">2</text>
<text x="112.8" y="27.4" transform="rotate(-90 112.8 27.4)">5</text>
<text x="103.4" y="32.8">8</text>
<text x="121.2" y="30.2">3</text>
<text x="121.2" y="32.8">4</text>
<text x="103.4" y="37.8">7</text>
<text x="121.2" y="37.8">1</text>
<text x="121.2" y="40.4">2</text>
<text x="112.8" y="45.2" transform="rotate(-90 112.8 45.2)">6</text>
<text x="119.9" y="88.6">1</text>
<text x="119.9" y="93.7">3</text>
<text x="62" y="99.8" transform="rotate(-90 62 99.8)">2</text>
<text x="97.5" y="97.2" transform="rotate(-90 97.5 97.2)">8</text>
<text x="102.6" y="97.2" transform="rotate(-90 102.6 97.2)">7</text>
<text x="119.9" y="96.3">2</text>
<text x="237.2" y="98.5" transform="rotate(-90 237.2 98.5)">3</text>
<text x="239.8" y="98.5" transform="rotate(-90 239.8 98.5)">4</text>
<text x="244.9" y="98.5" transform="rotate(-90 244.9 98.5)">1</text>
<text x="247.4" y="98.5" transform="rotate(-90 247.4 98.5)">2</text>
<text x="55.8" y="102.6">1</text>
<text x="62" y="107.4" transform="rotate(-90 62 107.4)">3</text>
<text x="90.7" y="105.2">5</text>
<text x="108.5" y="105.2">6</text>
<text x="126.7" y="103.6" transform="rotate(-90 126.7 103.6)">4</text>
<text x="129.3" y="103.6" transform="rotate(-90 129.3 103.6)">5</text>
<text x="233" y="106.4">5</text>
<text x="250.8" y="106.4">6</text>
<text x="95" y="115" transform="rotate(-90 95 115)">3</text>
<text x="97.5" y="115" transform="rotate(-90 97.5 115)">4</text>
<text x="102.6" y="115" transform="rotate(-90 102.6 115)">1</text>
<text x="105.2" y="115" transform="rotate(-90 105.2 115)">2</text>
<text x="239.8" y="116.3" transform="rotate(-90 239.8 116.3)">8</text>
<text x="244.9" y="116.3" transform="rotate(-90 244.9 116.3)">7</text>
<text x="257.4" y="136.9">3</text>
<text x="262.6" y="134.1" transform="rotate(-90 262.6 134.1)">2</text>
<text x="124.4" y="142">1</text>
<text x="262.6" y="141.7" transform="rotate(-90 262.6 141.7)">1</text>
<text x="51.8" y="149.3" transform="rotate(-90 51.8 149.3)">4</text>
<text x="124.4" y="144.5">2</text>
<text x="124.4" y="147.1">3</text>
<text x="124.4" y="149.6">4</text>
<text x="32.3" y="152.1">6</text>
<text x="70.4" y="152.1">7</text>
<text x="70.4" y="154.7">8</text>
<text x="32.3" y="157.2">2</text>
<text x="32.3" y="159.8">3</text>
<text x="69.8" y="159.8">10</text>
<text x="70.4" y="157.2">9</text>
<text x="31.7" y="164.8">15</text>
<text x="31.7" y="167.4">20</text>
<text x="69.8" y="162.3">11</text>
<text x="69.8" y="164.8">12</text>
<text x="69.8" y="167.4">13</text>
<text x="32.3" y="169.9">1</text>
<text x="69.8" y="169.9">14</text>
<text x="69.8" y="172.5">16</text>
<text x="145.3" y="173.7">3</text>
<text x="158" y="173.7">2</text>
<text x="69.8" y="175">17</text>
<text x="69.8" y="177.5">18</text>
<text x="69.8" y="180.1">19</text>
<text x="152.1" y="181" transform="rotate(-90 152.1 181)">1</text>
<text x="51.8" y="187.4" transform="rotate(-90 51.8 187.4)">5</text>
</g>
<g font-size="1.8" fill="#0000c2">
<text x="19.3" y="37.2">BLDC</text>
<text x="19.7" y="41.3">1,1A</text>
<text x="20" y="39.2">24V</text>
<text x="142" y="58.8">STEP DOWN</text>
<text x="145.4" y="62.9">5,5V</text>
<text x="146.3" y="60.8">3A</text>
</g>
<g font-size="1.4" fill="#0000c2">
<text x="38.1" y="106.3">COVERTER:</text>
<text x="38.1" y="108">Vin=3.5-4.2V</text>
<text x="38.1" y="109.6">Vout=5.2V</text>
<text x="38.1" y="111.2">Imax=2A</text>
<text x="38.1" y="112.8">f=100kHz</text>
</g>
</svg>
